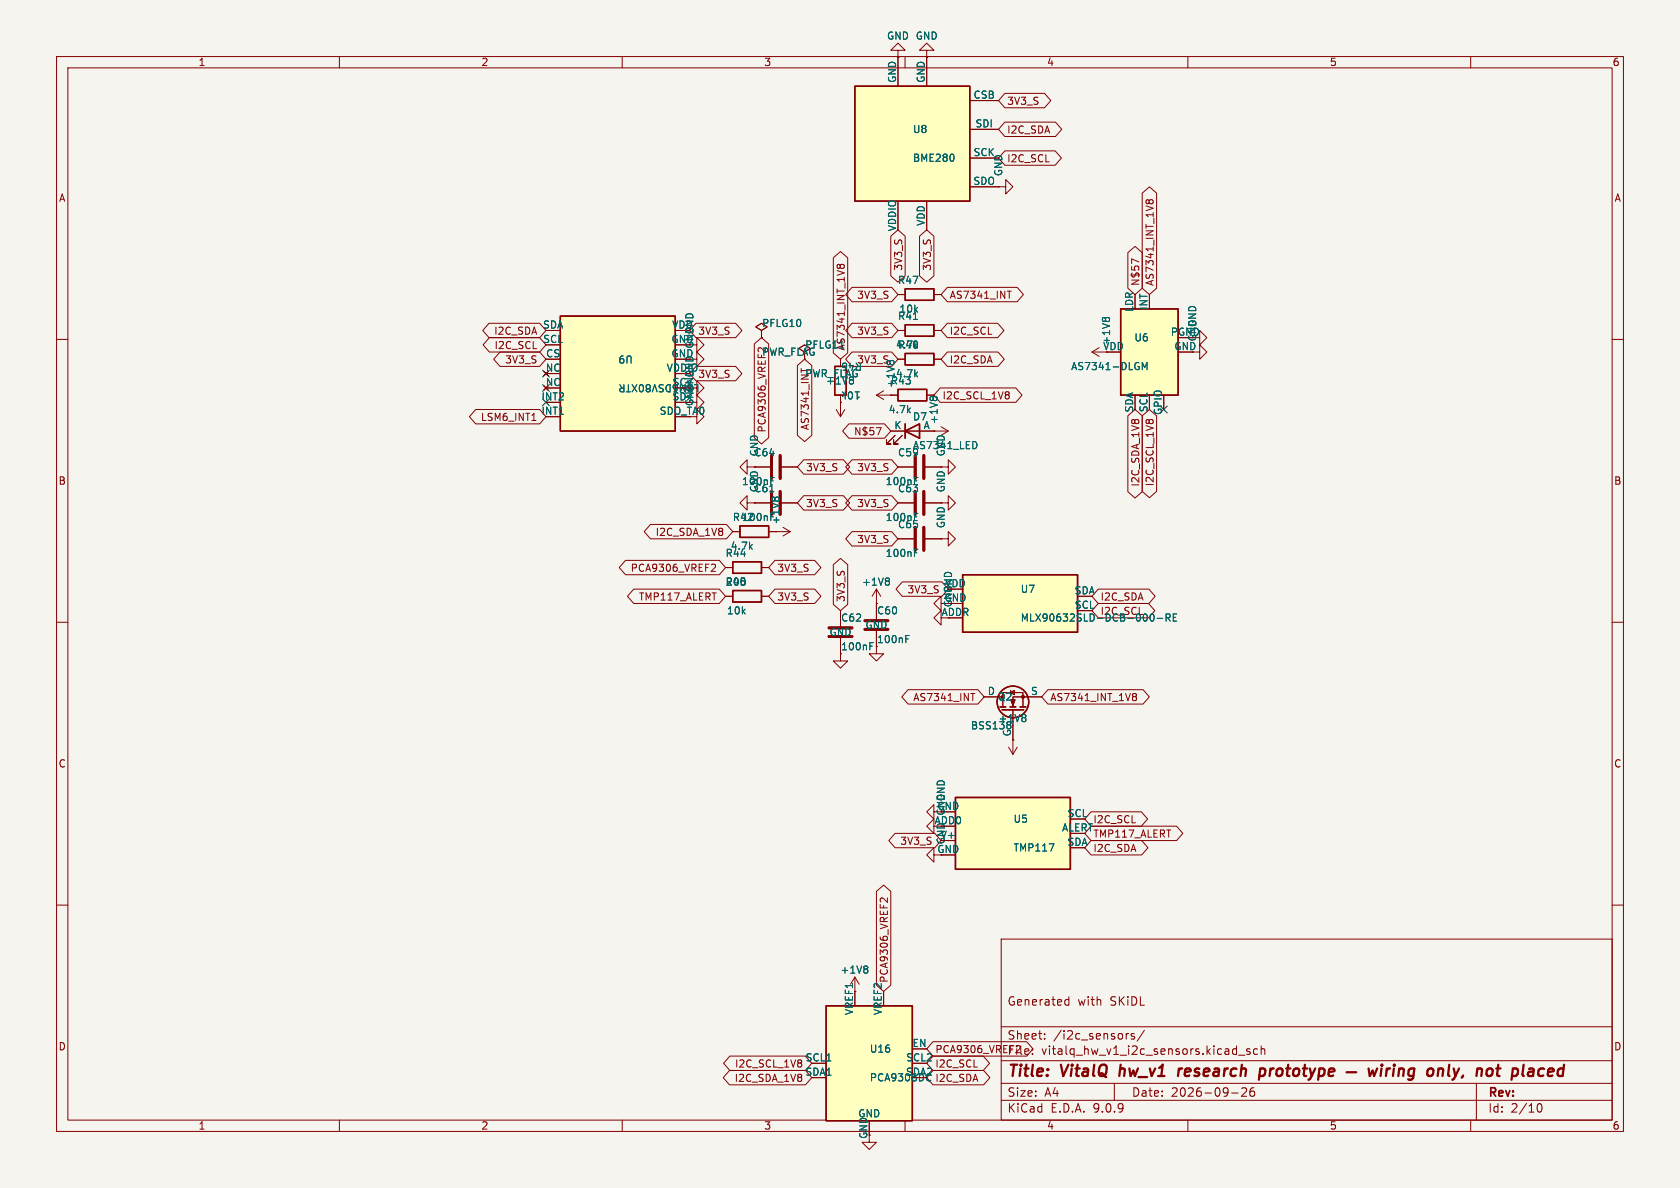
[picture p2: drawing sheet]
<svg xmlns="http://www.w3.org/2000/svg" width="297mm" height="210mm" viewBox="0 0 297 210" stroke-linecap="round" stroke-linejoin="round" font-family="sans-serif">
<path d="M0 0h297v210h-297z" fill="#f5f4ef" stroke="#f5f4ef" stroke-width=".18"/>
<g fill="none" stroke="#840000" stroke-width=".18">
<path d="M10 10h277v190h-277zM12 12h273v186h-273zM60 10v2M110 10v2M160 10v2M210 10v2M260 10v2M176.5 33h1.3v-1.2l1.3 1.2-1.3 1.3v-1.3M176.5 33h.1M158.7 52.1h1.3M158.7 58.4h1.3M165.1 52.1h1.3"/>
<path d="M165.1 58.4h1.3M10 60h2M285 60h2M132.1 82.6v-1.3l-1.3 1.3 1.3 1.2v-1.2h1.2M133.3 82.6h.1M133.3 82.6h2.8M138.2 82.6h2.8M158.7 95.3h2.8M163.6 95.3h2.8M166.4 95.3h1.2v-1.3l1.3 1.3-1.3 1.2v-1.2M166.4 95.3h.1M10 110h2"/>
<path d="M128.3 100.3h1.2M128.3 105.4h1.2M134.6 100.3h1.3M134.6 105.4h1.3M148.6 112.8v4h1.3l-1.3 1.3-1.3-1.3h1.3M148.6 108v2.7M154.9 106.7h.1M154.9 111.5v4.1h1.3l-1.3 1.2-1.2-1.2h1.2M154.9 104.1l-.7 1.3M154.9 104.1l.8 1.3M154.9 104.1v5.4M285 110h2"/>
<path d="M10 160h2M177 166h108v32h-108zM188.4 177.6h.6M188.4 176.8h.6M189 176.2v1.5M285 160h2M60 198v2M110 198v2M160 198v2M177 194.5h108M177 191.5h108M177 187.5h108"/>
<path d="M177 181.5h108M182.5 186.3v.1M182.5 185.5v.1M184.7 183.6v.1M184.7 182.8v.1M197 191.5v3M199.5 182.7l-.3 .1M200.5 182.8l-.3-.1-.2 .2v.2l.5 .2v.3h-.5M202.3 182.1l-1.3 2M210 198v2M217.7 193.2h1.2M219 186.5h1.1"/>
<path d="M219.5 192.4l.6-.1 .2 .1 .1 .3-.9 1.1h.9M221 185.5l-.4-.1-.2 .2 .1 .2 .5 .2v.3h-.6M221.7 192.3a.59 .59 0 0 0-.7 .6v.6l.1 .2 .4 .1 .2-.1 .1-.5-.1-.3h-.5l-.2 .3M222.3 185.5l-.4-.1-.3 .3v.4l.1 .2h.6M223 185.5l.2-.1 .3 .1 .1 .9M223 184.9v1.5M260 198v2M261 191.5v6.5M271.7 195.7l.2-.5 .2-.1a.81 .81 0 0 1 .6 .6 .81 .81 0 0 1-.3 .8h-.4l-.3-.5"/>
</g>
<g fill="none" stroke="#840000" stroke-width=".4">
<path d="M198.1 188.2l-.2 2M208.4 188.9l-.1 1.3M209 188.9l-.4 .1-.2 .3M222.8 189l.2-.1 .6 .1 .1 .3-.1 .5a.66 .66 0 0 1-1 .3M222.8 188.9l-.2 2M238.1 189.5h1.7M241.9 188.9l.3 1.3 .5-.9 .2 .9 .6-1.3M244.2 188.9l-.1 1.3M244.3 188.2v.2M244.3 188.2l-.1 .1 .1 .1M244.3 188.2l.1 .1-.1 .1M245.2 188.9l-.2 1.3"/>
<path d="M245.8 188.9l-.4 .1-.3 .3M246.4 188.9l-.1 1.3M246.5 188.2v.2M246.5 188.2l-.1 .1 .1 .1M246.5 188.2l.1 .1-.1 .1M247.3 189.1a.49 .49 0 0 1 .9 .1l-.1 1M247.4 188.9l-.2 1.3M250 189a.66 .66 0 0 0-1 .3v.5l.1 .3 .2 .1 .6-.1M250 188.9l-.2 1.6a.6 .6 0 0 1-.9 .3M252.5 189.1a.52 .52 0 0 1 .5-.2 .52 .52 0 0 1 .4 .4l-.1 .5a.55 .55 0 0 1-.5 .4 .55 .55 0 0 1-.5-.4zM254.3 189.1a.49 .49 0 0 1 .8 .1l-.1 1M254.3 188.9l-.1 1.3"/>
<path d="M256.2 188.2l-.2 1.7 .3 .3M264.5 188.9h.8M264.9 188.2l-.2 1.7v.2l.4 .1M272.1 190.1l.2 .1 .5-.1M272.2 189l.2-.1 .6 .1"/>
</g>
<path d="M160 51.1h5.1v2h-5.1zM160 57.4h5.1v2h-5.1zM129.5 99.3h5.1v2h-5.1zM129.5 104.4h5.1v2h-5.1z" fill="none" stroke="#840000" stroke-width=".25"/>
<path d="M161.5 56.5h.7M136.3 85h.4M136.3 84.4h.6M161.7 97.7h.4M161.7 97.1h.6M153.8 114.2h.4M153.8 113.6h.6M157 102.2l.2 .2-.2 .3 .2 .3v.2l-.2 .2M160.1 112.9h.5M160.1 112.3h.6" fill="none" stroke="#006464" stroke-width=".18"/>
<path d="M136.4 80.5v4.1M137.9 80.5v4.1M161.8 93.2v4.1M163.3 93.2v4.1M146.6 111h4M146.6 112.5h4M152.9 109.7h4.1M152.9 111.3h4.1" fill="none" stroke="#840000" stroke-width=".51"/>
<path d="M146 177.8h15.3v20.3h-15.3z" fill="#ffffc2"/>
<g fill="none" stroke="#840000" stroke-width=".25">
<path d="M176.8 125h1M177.2 125.5h3.8M178.6 125h1M180.3 125h1.1M146 177.8h15.3v20.3h-15.3z"/>
<circle cx="179.1" cy="124.1" r="2.79"/>
</g>
<path d="M178.7 128.4v.2M153.2 170.8l.2 .2-.2 .3 .2 .2v.3l-.2 .2M164.5 191l-.2 .1" fill="none" stroke="#006464" stroke-width=".18"/>
<g fill="none" stroke="#840000" stroke-width=".18">
<path d="M121.9 61h1.3v-1.3l1.3 1.3-1.3 1.2v-1.2M132.1 88.9v-1.3l-1.3 1.3 1.3 1.3v-1.3h1.2M133.3 88.9h.1M166.4 109.2v-1.2l-1.3 1.2 1.3 1.3v-1.3h1.2M174 123.2h2.5M177.3 125v-2.6h3.5v2.6M178.7 122.4l.6-.4v.8zM178.7 122v.8M179.1 125.5v5.3M184.1 123.2h-5v1.8M151.1 172.7l-.7 1.3M151.1 172.7l.8 1.3"/>
<path d="M151.1 172.7v2.6M153.7 200.7v1.2h1.2l-1.2 1.3-1.3-1.3h1.3"/>
</g>
<g fill="#840000" stroke="#840000" stroke-width=".18">
<path d="M178.7 123.7h.8l-.4 1z"/>
<circle cx="180.8" cy="123.2" r=".25"/>
</g>
<path d="M170.2 101.6h20.3v10.2h-20.3z" fill="#ffffc2"/>
<path d="M170.2 101.6h20.3v10.2h-20.3z" fill="none" stroke="#840000" stroke-width=".25"/>
<path d="M194.9 56.4l.2-.3 .3 .3 .3-.3h.2l.3 .3M203.6 108.5a.68 .68 0 0 1 .5 .7 .68 .68 0 0 1-.5 .6M204.6 109.3h.9M206.2 109.2l.6-.1 .1-.1-.1-.3-.6-.2v1.3M206.5 109.2l.4 .6M207.4 109.1h.4M208 108.5h-.6v1.3h.6M181.1 126.3l.3 .3-.3 .3 .3 .2v.2l-.3 .3" fill="none" stroke="#006464" stroke-width=".18"/>
<path d="M210.8 59.7h1.3v-1.3l1.3 1.3-1.3 1.3v-1.3M193 62.2l1.3 .8M193 62.2h2.6M194.3 61.5l-1.3 .7M210.8 62.2h1.3v-1.2l1.3 1.2-1.3 1.3v-1.3M178.3 132.1l.8 1.3M179.1 130.8v2.6M179.8 132.1l-.7 1.3M165.1 151.1v-1.2l-1.3 1.2 1.3 1.3v-1.3h1.3M165.1 143.5v-1.3l-1.3 1.3 1.3 1.3v-1.3h1.3" fill="none" stroke="#840000" stroke-width=".18"/>
<path d="M168.9 141h20.3v12.7h-20.3z" fill="#ffffc2"/>
<path d="M168.9 141h20.3v12.7h-20.3z" fill="none" stroke="#840000" stroke-width=".25"/>
<path d="M165.1 146.1v-1.3l-1.3 1.3 1.3 1.2v-1.2h1.3" fill="none" stroke="#840000" stroke-width=".18"/>
<path d="M198.1 54.6h10.2v15.3h-10.2z" fill="#ffffc2"/>
<path d="M198.1 54.6h10.2v15.3h-10.2zM147.6 64.8h2v5.1h-2zM158.7 68.8h5.1v2.1h-5.1z" fill="none" stroke="#840000" stroke-width=".25"/>
<path d="M150.9 67.6l-.3 .3M157.3 63.9v.1l.3-.3h.2l.3 .3M164.4 70.3l.3-.2 .3 .2 .2-.2h.2l.3 .2M201.9 65.3v-1.2l.5 .9 .4-.9v1.2M161.7 91.4h.4M161.7 90.7h.6" fill="none" stroke="#006464" stroke-width=".18"/>
<g fill="none" stroke="#840000" stroke-width=".18">
<path d="M163.8 8.9h1.3l-1.3-1.3-1.2 1.3h1.2v1.3M163.8 10.2h.1M147.8 72.4l.8 1.3M148.6 71.1h.1M148.6 63.5v1.3M148.6 69.9v3.8M149.4 72.4l-.8 1.3M154.9 69.9l1.3 .7M154.9 69.9h3.8M156.2 69.1l-1.3 .8M157.5 69.9h.1M163.8 69.9h1.3"/>
<path d="M165.1 76.2h.1M165.1 76.2h2.5M166.4 75.4l1.2 .8M167.6 76.2l-1.2 .8M158.7 88.9h2.8M163.6 88.9h2.8M166.4 88.9h1.2v-1.3l1.3 1.3-1.3 1.3v-1.3M166.4 88.9h.1M166.4 82.6h1.2v-1.3l1.3 1.3-1.3 1.2v-1.2M166.4 82.6h.1"/>
</g>
<path d="M161.8 86.9v4M163.3 86.9v4" fill="none" stroke="#840000" stroke-width=".51"/>
<path d="M151.1 15.2h20.3v20.4h-20.3z" fill="#ffffc2"/>
<path d="M151.1 15.2h20.3v20.4h-20.3zM160 62.5h5.1v2h-5.1z" fill="none" stroke="#840000" stroke-width=".25"/>
<g fill="none" stroke="#840000" stroke-width=".18">
<path d="M158.7 10.2v5M163.8 10.2v5M171.4 17.8h5.1M158.7 35.6v5M163.8 35.6v5M171.4 33h5.1M171.4 27.9h5.1M171.4 22.9h5.1M121.9 71.1h1.3v-1.2l1.3 1.2-1.3 1.3v-1.3M121.9 63.5h1.3v-1.3l1.3 1.3-1.3 1.3v-1.3M121.9 73.7h1.3v-1.3l1.3 1.3-1.3 1.2v-1.2M158.7 63.5h1.3"/>
<path d="M165.1 63.5h1.3"/>
</g>
<path d="M168.6 27.5v.8M121.5 71.5h.3M122.2 71.5h-.2" fill="none" stroke="#006464" stroke-width=".18"/>
<path d="M99.1 55.9h20.3v20.3h-20.3z" fill="#ffffc2"/>
<path d="M99.1 55.9h20.3v20.3h-20.3zM160 76.2l2.6-1.3v2.6zM160 74.9v2.6M130.8 93h5.1v2h-5.1z" fill="none" stroke="#840000" stroke-width=".25"/>
<g fill="none" stroke="#840000" stroke-width=".18">
<path d="M158.7 8.9h1.3l-1.3-1.3-1.2 1.3h1.2v1.3M158.7 10.2h.1M158.7 10.2v5M163.8 10.2h.1M163.8 10.2v5M171.4 17.8h5.1M177.6 16.5h7.1l1.1 1.3-1.1 1.3h-7.1l-1.1-1.3zM158.7 35.6v5M163.8 35.6v5M171.4 33h5.1M171.4 27.9h5.1M171.4 22.9h5.1"/>
<path d="M176.5 33h.1M177.6 21.6h9l1.1 1.3-1.1 1.2h-9l-1.1-1.2zM177.6 26.7h8.9l1.1 1.2-1.1 1.3h-8.9l-1.1-1.3zM201.9 34.1l1.3-1.1 1.3 1.1v16.9l-1.3 1.1-1.3-1.1zM203.1 35.8v.1M203.1 35.5l-.2-.2-.2 .1-.1 .1 .1 .4M203.1 35.5l.3-.2 .3 .1 .2 .1-.1 .4M203.1 35.5v.3M203.1 35.8l.1 .1M86.5 57.1h8.9l1.1 1.3-1.1 1.3h-8.9l-1.2-1.3zM86.5 59.7h8.9l1.1 1.3-1.1 1.2h-8.9l-1.1-1.2zM123 57.1h7.1l1.1 1.3-1.1 1.3h-7.1l-1.1-1.3z"/>
<path d="M134.6 58.4l1-.6-1-.6-1 .6 1 .6v1.3M134.6 59.7h.1M147.3 45.6l1.3-1.1 1.3 1.1v16.8l-1.3 1.1-1.3-1.1zM148.5 47.2v.1M148.5 47l-.2-.3-.2 .1-.1 .2 .1 .3M148.5 47l.3-.3 .3 .1 .2 .2-.1 .3M148.5 47v.2M148.5 47.2l.1 .1M150.6 57.1h7l1.1 1.3-1.1 1.3h-7l-1.1-1.3zM150.6 50.8h7l1.1 1.3-1.1 1.2h-7l-1.1-1.2zM157.5 41.8l1.2-1.2 1.3 1.2v7l-1.3 1.1-1.2-1.1zM158.7 52.1h1.3"/>
<path d="M158.7 58.4h1.3M162.6 41.8l1.2-1.2 1.3 1.2v7l-1.3 1.1-1.2-1.1zM165.1 52.1h1.3M165.1 58.4h1.3M167.5 57.1h8.9l1.1 1.3-1.1 1.3h-8.9l-1.1-1.3zM167.5 50.8h12.3l1.1 1.3-1.1 1.2h-12.3l-1.1-1.2zM178.1 51.5h.7M199.4 44.7l1.3-1.1 1.2 1.1v6.3l-1.2 1.1-1.3-1.1zM201.3 46.3l-1.2-.5v.8M84.1 72.4h11.3l1.1 1.3-1.1 1.2h-11.3l-1.1-1.2zM88.4 62.2h7l1.1 1.3-1.1 1.3h-7l-1.1-1.3zM94 74.3h.7"/>
<path d="M121.9 68.6h1.3v-1.3l1.3 1.3-1.3 1.3v-1.3M123 64.8h7.1l1.1 1.2-1.1 1.3h-7.1l-1.1-1.3zM133.3 60.8l1.3-1.1 1.3 1.1v16.6l-1.3 1.1-1.3-1.1zM134.3 61.5l-.3 .2v.3M141 64.6l1.2-1.1 1.3 1.1v12.4l-1.3 1.1-1.2-1.1zM141.6 65.1v.8M142.2 62.2l1.1-.6-1.1-.6-1 .6 1 .6v1.3M148.6 71.1h.1M148.6 63.5v1.3M148.6 69.9v1.2M150.1 74.9h6.3l1.1 1.3-1.1 1.3h-6.3l-1.1-1.3zM150.6 62.2h7l1.1 1.3-1.1 1.3h-7l-1.1-1.3z"/>
<path d="M154.9 75.6h.9l-.6 1.3M157.5 69.9h.1M157.5 76.2h7.6M157.5 69.9h1.2M158.2 77l-1.5 1.5h.8h-.8v-.8M158.7 63.5h1.3M159.5 77l-1.5 1.5h.7h-.7v-.8M163.8 69.9h1.3M165.1 76.2h.1M165.1 63.5h1.3M166.2 68.6h13.4l1.1 1.3-1.1 1.2h-13.4l-1.1-1.2zM167.5 62.2h8.9l1.1 1.3-1.1 1.3h-8.9l-1.1-1.3z"/>
<path d="M178.4 69.4v.3M178.4 69.9v.5M199.4 73.5l1.3-1.1 1.2 1.1v13.4l-1.2 1.1-1.3-1.1zM201.9 73.5l1.3-1.1 1.3 1.1v13.4l-1.3 1.1-1.3-1.1zM202.7 74.2h.3M203.3 74.2h.4M110.6 99.1h16.6l1.1 1.2-1.1 1.3h-16.6l-1.1-1.3zM115 92.7h13.4l1.1 1.3-1.1 1.3h-13.4l-1.1-1.3zM126 99.7l.4 .1 .1 .3-.8 .9h.8M129.5 94h1.3M133.3 82.6h.1M133.3 88.9h.1"/>
<path d="M133.3 82.6h2.8M133.3 88.9h2.8M135.9 94h3.8M137 99.1h7l1.1 1.2-1.1 1.3h-7l-1.1-1.3zM137.2 94h.1M138.2 82.6h2.8M138.2 88.9h2.8M138.4 93.2l1.3 .8M139.7 94l-1.3 .7M142.1 87.6h7l1.1 1.3-1.1 1.3h-7l-1.1-1.3zM142.1 81.3h7l1.1 1.3-1.1 1.2h-7l-1.1-1.2zM147.3 99.8l1.3-1.1 1.3 1.1v7l-1.3 1.2-1.3-1.2z"/>
<path d="M150.6 81.3h7l1.1 1.3-1.1 1.2h-7l-1.1-1.2zM150.6 87.6h7l1.1 1.3-1.1 1.3h-7l-1.1-1.3zM150.6 94h7l1.1 1.3-1.1 1.2h-7l-1.1-1.2zM158.7 82.6h2.8M158.7 88.9h2.8M158.7 95.3h2.8M163.6 82.6h2.8M163.6 88.9h2.8M163.6 95.3h2.8M166.4 95.3h.1M166.4 82.6h.1M166.4 88.9h.1"/>
<path d="M112 104.1h15.2l1.1 1.3-1.1 1.3h-15.2l-1.1-1.3zM128.3 100.3h1.2M128.3 105.4h1.2M134.6 100.3h1.3M134.6 105.4h1.3M137 104.1h7l1.1 1.3-1.1 1.3h-7l-1.1-1.3zM148.6 108v2.7M148.6 112.8v2.8M154.9 106.7h.1M154.9 106.7v2.8M154.9 111.5v2.8M159.5 102.9h7l1.1 1.2-1.1 1.3h-7l-1.1-1.3z"/>
<path d="M166.4 106.7v-1.3l-1.3 1.3 1.3 1.3v-1.3h1.2M194.2 104.1h8.9l1.1 1.3-1.1 1.3h-8.9l-1.2-1.3zM194.2 106.7h8.8l1.2 1.3-1.2 1.2h-8.8l-1.2-1.2zM160.5 121.9h12.4l1.1 1.3-1.1 1.3h-12.4l-1.1-1.3zM171.6 122.6h.7M174 123.2h2.5M179.1 128.3v2.5M181.6 123.2h2.5M185.3 121.9h16.8l1.1 1.3-1.1 1.3h-16.8l-1.2-1.3zM200.3 123.1h.1M200.3 122.7l.4-.1 .2 .1v.2l-.2 .2M200.4 123.1h.3"/>
<path d="M200.4 123.1l-.1 .1M200.7 123.1l.2 .3v.3l-.2 .2-.4-.1M154.9 157.6l1.3-1.1 1.3 1.1v16.5l-1.3 1.2-1.3-1.2zM156.9 158.7v.8l-.9-.8-.3 .2-.1 .4M158.2 147.3h7.1l1.1 1.3-1.1 1.3h-7.1l-1.1-1.3zM192.9 148.6h8.9l1.1 1.3-1.1 1.2h-8.9l-1.1-1.2zM192.9 146h15.1l1.1 1.3-1.1 1.3h-15.1l-1.1-1.3zM192.9 143.5h8.9l1.1 1.3-1.1 1.3h-8.9l-1.1-1.3zM129 189.2h13.4l1.1 1.3-1.1 1.3h-13.4l-1.1-1.3zM129 186.7h13.4l1.1 1.3-1.1 1.2h-13.4l-1.1-1.2zM141.7 187.5v.3M141.7 188v.5"/>
<path d="M164.9 184.1h16.6l1.1 1.3-1.1 1.3h-16.6l-1.1-1.3zM164.9 186.7h8.9l1.1 1.3-1.1 1.2h-8.9l-1.1-1.2zM164.9 189.2h9l1.1 1.3-1.1 1.3h-9l-1.1-1.3z"/>
</g>
<path d="M136.4 86.9v4M137.9 86.9v4M161.8 80.5v4.1M163.3 80.5v4.1" fill="none" stroke="#840000" stroke-width=".51"/>
<g fill="none" stroke="#006464" stroke-width=".18">
<path d="M168.6 27.5v.8M161.5 56.5h.7M194.9 56.4l.2-.3 .3 .3 .3-.3h.2l.3 .3M121.5 71.5h.3M122.2 71.5h-.2M150.9 67.6l-.3 .3M157.3 63.9v.1l.3-.3h.2l.3 .3M164.4 70.3l.3-.2 .3 .2 .2-.2h.2l.3 .2M172.5 78.1l.2 .5-.2 .7M201.9 65.3v-1.2l.5 .9 .4-.9v1.2M136.1 86.9h.7M136.3 85h.4"/>
<path d="M136.3 84.4h.6M136.7 87.9l-.2 .2M136.8 87.9l.2 .2 .3-.2h.2l.2 .2M161.7 85h.4M161.7 84.4h.6M161.7 97.7h.4M161.7 97.1h.6M161.7 91.4h.4M161.7 90.7h.6M153.8 114.2h.4M153.8 113.6h.6M157 102.2l.2 .2-.2 .3 .2 .3v.2l-.2 .2"/>
<path d="M160.1 112.9h.5M160.1 112.3h.6M203.6 108.5a.68 .68 0 0 1 .5 .7 .68 .68 0 0 1-.5 .6M204.6 109.3h.9M206.2 109.2l.6-.1 .1-.1-.1-.3-.6-.2v1.3M206.5 109.2l.4 .6M207.4 109.1h.4M208 108.5h-.6v1.3h.6M178.7 128.4v.2M181.1 126.3l.3 .3-.3 .3 .3 .2v.2l-.3 .3M153.2 170.8l.2 .2-.2 .3 .2 .2v.3l-.2 .2M164.5 191l-.2 .1"/>
</g>
<path d="M95.9 70.5l1.2 1.2M95.9 65.4l1.2 1.2M95.9 68l1.2 1.2M97.1 70.5l-1.2 1.2M97.1 65.4l-1.2 1.2M97.1 68l-1.2 1.2M205.1 71.8l1.2 1.2M206.3 71.8l-1.2 1.2" fill="none" stroke="#000084" stroke-width=".18"/>
<g font-size="2.8" fill="#840000">
<text x="178" y="190.9">Title:</text>
<text x="187.7" y="190.9">VitalQ</text>
<text x="198.7" y="190.9">hw_v1</text>
<text x="209.9" y="190.9">research</text>
<text x="225.1" y="190.9">prototype</text>
<text x="257.2" y="190.9">only,</text>
<text x="266.7" y="190.9">not</text>
<text x="273.8" y="190.9">placed</text>
</g>
<g font-size="2.1" fill="#840000">
<text x="178" y="178">Generated</text>
<text x="190.5" y="178">with</text>
<text x="196.3" y="178">SKiDL</text>
<text x="178" y="184">Sheet:</text>
<text x="186.2" y="184">/i2c_sensors/</text>
<text x="178" y="186.7">File:</text>
<text x="184.1" y="186.7">vitalq_hw_v1_i2c_sensors.kicad_sch</text>
<text x="178" y="196.9">KiCad</text>
<text x="178" y="194.1">Size:</text>
<text x="184.7" y="194.1">A4</text>
<text x="185.7" y="196.9">E.D.A.</text>
<text x="193.3" y="196.9">9.0.9</text>
<text x="200" y="194.1">Date:</text>
<text x="207" y="194.1">2026-09-26</text>
<text x="263" y="194.3">Rev:</text>
<text x="263" y="196.9">Id:</text>
<text x="267.1" y="196.9">2/10</text>
</g>
<g font-size="1.8" fill="#840000">
<text x="35" y="11.9">1</text>
<text x="85" y="11.9">2</text>
<text x="135" y="11.9">3</text>
<text x="185" y="11.9">4</text>
<text x="235" y="11.9">5</text>
<text x="285" y="11.9">6</text>
<text x="178" y="18.7">3V3_S</text>
<text x="178" y="23.8">I2C_SDA</text>
<text x="178" y="28.9">I2C_SCL</text>
<text x="10.3" y="35.9">A</text>
<text x="285.3" y="35.9">A</text>
<text x="159.7" y="48" transform="rotate(-90 159.7 48)">3V3_S</text>
<text x="164.8" y="48" transform="rotate(-90 164.8 48)">3V3_S</text>
<text x="151.4" y="53">3V3_S</text>
<text x="167.8" y="53">AS7341_INT</text>
<text x="201.6" y="50.6" transform="rotate(-90 201.6 50.6)">N$57</text>
<text x="204.2" y="50.6" transform="rotate(-90 204.2 50.6)">AS7341_INT_1V8</text>
<text x="87.3" y="59.4">I2C_SDA</text>
<text x="123.3" y="59.4">3V3_S</text>
<text x="151.4" y="59.4">3V3_S</text>
<text x="167.8" y="59.4">I2C_SCL</text>
<text x="87.3" y="61.9">I2C_SCL</text>
<text x="89.2" y="64.5">3V3_S</text>
<text x="118.6" y="63.2">GND</text>
<text x="167.8" y="64.5">I2C_SDA</text>
<text x="194.9" y="62">VDD</text>
<text x="207.5" y="62">GND</text>
<text x="211.7" y="60.5" transform="rotate(-90 211.7 60.5)">GND</text>
<text x="118.8" y="70.9">SDx</text>
<text x="123.3" y="67">3V3_S</text>
<text x="166.5" y="70.8">I2C_SCL_1V8</text>
<text x="84.9" y="74.6">LSM6_INT1</text>
<text x="116.5" y="73.4">SDO_TA0</text>
<text x="135.6" y="76.6" transform="rotate(-90 135.6 76.6)">PCA9306_VREF2</text>
<text x="143.2" y="76.1" transform="rotate(-90 143.2 76.1)">AS7341_INT</text>
<text x="150.9" y="77.2">N$57</text>
<text x="142.4" y="83.5">3V3_S</text>
<text x="151.4" y="83.5">3V3_S</text>
<text x="10.3" y="85.9">B</text>
<text x="142.4" y="89.9">3V3_S</text>
<text x="151.4" y="89.9">3V3_S</text>
<text x="201.6" y="86.1" transform="rotate(-90 201.6 86.1)">I2C_SDA_1V8</text>
<text x="204.2" y="86.1" transform="rotate(-90 204.2 86.1)">I2C_SCL_1V8</text>
<text x="285.3" y="85.9">B</text>
<text x="115.8" y="94.9">I2C_SDA_1V8</text>
<text x="111.4" y="101.3">PCA9306_VREF2</text>
<text x="137.3" y="101.3">3V3_S</text>
<text x="151.4" y="96.2">3V3_S</text>
<text x="112.8" y="106.4">TMP117_ALERT</text>
<text x="137.3" y="106.4">3V3_S</text>
<text x="149.5" y="106.5" transform="rotate(-90 149.5 106.5)">3V3_S</text>
<text x="160.3" y="105.1">3V3_S</text>
<text x="194.5" y="106.4">I2C_SDA</text>
<text x="154.9" y="113.9">100nF</text>
<text x="161.4" y="124.1">AS7341_INT</text>
<text x="185.6" y="124.1">AS7341_INT_1V8</text>
<text x="178.8" y="130.3" transform="rotate(-90 178.8 130.3)">G</text>
<text x="10.3" y="135.9">C</text>
<text x="285.3" y="135.9">C</text>
<text x="159.1" y="149.5">3V3_S</text>
<text x="165.1" y="145.8">ADD0</text>
<text x="193.2" y="148.3">TMP117_ALERT</text>
<text x="193.2" y="145.7">I2C_SCL</text>
<text x="193.2" y="150.8">I2C_SDA</text>
<text x="157.2" y="173.8" transform="rotate(-90 157.2 173.8)">PCA9306_VREF2</text>
<text x="150.9" y="179.5" transform="rotate(-90 150.9 179.5)">VREF1</text>
<text x="10.3" y="185.9">D</text>
<text x="285.3" y="185.9">D</text>
<text x="129.8" y="191.5">I2C_SDA_1V8</text>
<text x="129.8" y="188.9">I2C_SCL_1V8</text>
<text x="165.3" y="186.4">PCA9306_VREF2</text>
<text x="165.3" y="188.9">I2C_SCL</text>
<text x="165.3" y="191.5">I2C_SDA</text>
<text x="35" y="199.9">1</text>
<text x="85" y="199.9">2</text>
<text x="135" y="199.9">3</text>
<text x="153.4" y="201.4" transform="rotate(-90 153.4 201.4)">GND</text>
<text x="185" y="199.9">4</text>
<text x="235" y="199.9">5</text>
<text x="285" y="199.9">6</text>
</g>
<g font-size="1.8" fill="#006464">
<text x="156.7" y="7.2">GND GND</text>
<text x="158.5" y="14.7" transform="rotate(-90 158.5 14.7)">GND</text>
<text x="163.6" y="14.7" transform="rotate(-90 163.6 14.7)">GND</text>
<text x="172" y="17.5">CSB</text>
<text x="161.3" y="23.7">U8</text>
<text x="172.3" y="22.6">SDI</text>
<text x="161.3" y="28.8">BME280</text>
<text x="172" y="27.7">SCK</text>
<text x="172" y="32.8">SDO</text>
<text x="177.4" y="31.2" transform="rotate(-90 177.4 31.2)">GND</text>
<text x="158.5" y="41" transform="rotate(-90 158.5 41)">VDDIO</text>
<text x="163.6" y="40" transform="rotate(-90 163.6 40)">VDD</text>
<text x="158.7" y="50.4">R47</text>
<text x="95.9" y="58.2">SDA</text>
<text x="118.7" y="58.2">VDD</text>
<text x="122.8" y="59.2" transform="rotate(-90 122.8 59.2)">GND</text>
<text x="134.6" y="58">PFLG10</text>
<text x="158.7" y="56.7">R41</text>
<text x="158.9" y="55.5">10k</text>
<text x="200.4" y="55.2" transform="rotate(-90 200.4 55.2)">LDR</text>
<text x="202.9" y="54.9" transform="rotate(-90 202.9 54.9)">INT</text>
<text x="206.9" y="59.4">PGND</text>
<text x="211.7" y="57.9" transform="rotate(-90 211.7 57.9)">GND</text>
<text x="95.9" y="60.7">SCL</text>
<text x="96.4" y="65.8">NC</text>
<text x="96.4" y="63.2">CS</text>
<text x="112" y="62.6" transform="rotate(-180 112 62.6)">U9</text>
<text x="117.8" y="65.8">VDDIO</text>
<text x="118.6" y="60.7">GND</text>
<text x="134.6" y="63.1">PWR_FLAG</text>
<text x="142.2" y="61.8">PFLG11</text>
<text x="149.5" y="62.1" transform="rotate(-90 149.5 62.1)">AS7341_INT_1V8</text>
<text x="151.4" y="64.5">3V3_S</text>
<text x="152.5" y="63.9" transform="rotate(-180 152.5 63.9)">R46</text>
<text x="158.7" y="61.8">R40</text>
<text x="189.3" y="65.6">AS7341-DLGM</text>
<text x="196.4" y="61.1" transform="rotate(-90 196.4 61.1)">+1V8</text>
<text x="200.4" y="60.6">U6</text>
<text x="95.6" y="70.9">INT2</text>
<text x="96.4" y="68.3">NC</text>
<text x="118.8" y="68.3">SCx</text>
<text x="122.8" y="69.3" transform="rotate(-90 122.8 69.3)">GND</text>
<text x="122.8" y="66.8" transform="rotate(-90 122.8 66.8)">GND GND</text>
<text x="123.8" y="67.7" transform="rotate(-180 123.8 67.7)">LSM6DSV80XTR</text>
<text x="142.2" y="66.9">PWR_FLAG</text>
<text x="145.9" y="68.2">+1V8</text>
<text x="152.2" y="69" transform="rotate(-180 152.2 69)">10k</text>
<text x="157.4" y="68.2">R43</text>
<text x="158.3" y="66.9">4.7k</text>
<text x="158.3" y="68.7" transform="rotate(-90 158.3 68.7)">+1V8</text>
<text x="95.6" y="73.4">INT1</text>
<text x="157" y="73.3">4.7k</text>
<text x="158" y="75.9">K</text>
<text x="161.3" y="74.5">D7</text>
<text x="163.2" y="75.9">A</text>
<text x="166" y="75" transform="rotate(-90 166 75)">+1V8</text>
<text x="200.4" y="73" transform="rotate(-90 200.4 73)">SDA</text>
<text x="202.9" y="73" transform="rotate(-90 202.9 73)">SCL</text>
<text x="205.5" y="73.5" transform="rotate(-90 205.5 73.5)">GPIO</text>
<text x="133.3" y="80.9">C64</text>
<text x="134.2" y="80.8" transform="rotate(-90 134.2 80.8)">GND</text>
<text x="158.7" y="80.9">C59</text>
<text x="161.3" y="79.6">AS7341_LED</text>
<text x="167.2" y="80.8" transform="rotate(-90 167.2 80.8)">GND</text>
<text x="131.1" y="86">100nF</text>
<text x="133.3" y="87.2">C61</text>
<text x="134.2" y="87.1" transform="rotate(-90 134.2 87.1)">GND</text>
<text x="156.5" y="86">100nF</text>
<text x="158.7" y="87.2">C63</text>
<text x="167.2" y="87.1" transform="rotate(-90 167.2 87.1)">GND</text>
<text x="129.4" y="92.3">R42</text>
<text x="131.1" y="92.3">100nF</text>
<text x="138" y="92.8" transform="rotate(-90 138 92.8)">+1V8</text>
<text x="156.5" y="92.3">100nF</text>
<text x="158.7" y="93.6">C65</text>
<text x="167.2" y="93.5" transform="rotate(-90 167.2 93.5)">GND</text>
<text x="128.2" y="98.7">R44</text>
<text x="129.1" y="97.4">4.7k</text>
<text x="156.5" y="98.7">100nF</text>
<text x="128.2" y="103.7">200</text>
<text x="152.3" y="103.7">+1V8</text>
<text x="166.9" y="106.4">GND</text>
<text x="167" y="103.9">VDD</text>
<text x="168.5" y="107.4" transform="rotate(-90 168.5 107.4)">GND</text>
<text x="168.5" y="104.9" transform="rotate(-90 168.5 104.9)">GND</text>
<text x="180.3" y="105">U7</text>
<text x="189.9" y="105.2">SDA</text>
<text x="189.9" y="107.7">SCL</text>
<text x="128.4" y="108.8">10k</text>
<text x="146.6" y="112.6">GND</text>
<text x="148.6" y="110.1">C62</text>
<text x="152.9" y="111.4">GND</text>
<text x="154.9" y="108.8">C60</text>
<text x="166.4" y="109">ADDR</text>
<text x="180.3" y="110.1">MLX90632SLD-DCB-000-RE</text>
<text x="194.5" y="108.9">I2C_SCL</text>
<text x="148.6" y="115.2">100nF</text>
<text x="174.5" y="122.9">D</text>
<text x="176.3" y="124.1">Q2</text>
<text x="182.2" y="122.9">S</text>
<text x="171.5" y="129.1">BSS138</text>
<text x="176.4" y="127.9">+1V8</text>
<text x="165.6" y="143.3">GND</text>
<text x="167.2" y="141.7" transform="rotate(-90 167.2 141.7)">GND</text>
<text x="166.2" y="148.3">V+</text>
<text x="167.2" y="149.4" transform="rotate(-90 167.2 149.4)">GND GND</text>
<text x="179.1" y="145.6">U5</text>
<text x="187.6" y="147.1">ALERT</text>
<text x="188.6" y="149.6">SDA</text>
<text x="188.6" y="144.5">SCL</text>
<text x="165.6" y="150.9">GND</text>
<text x="179.1" y="150.7">TMP117</text>
<text x="148.5" y="172.3">+1V8</text>
<text x="156" y="179.5" transform="rotate(-90 156 179.5)">VREF2</text>
<text x="161.2" y="185.2">EN</text>
<text x="142.3" y="190.2">SDA1</text>
<text x="142.3" y="187.7">SCL1</text>
<text x="153.7" y="186.3">U16</text>
<text x="153.7" y="191.4">PCA9306DC</text>
<text x="160.1" y="190.2">SDA2</text>
<text x="160.1" y="187.7">SCL2</text>
<text x="151.6" y="197.7">GND</text>
</g>
</svg>
